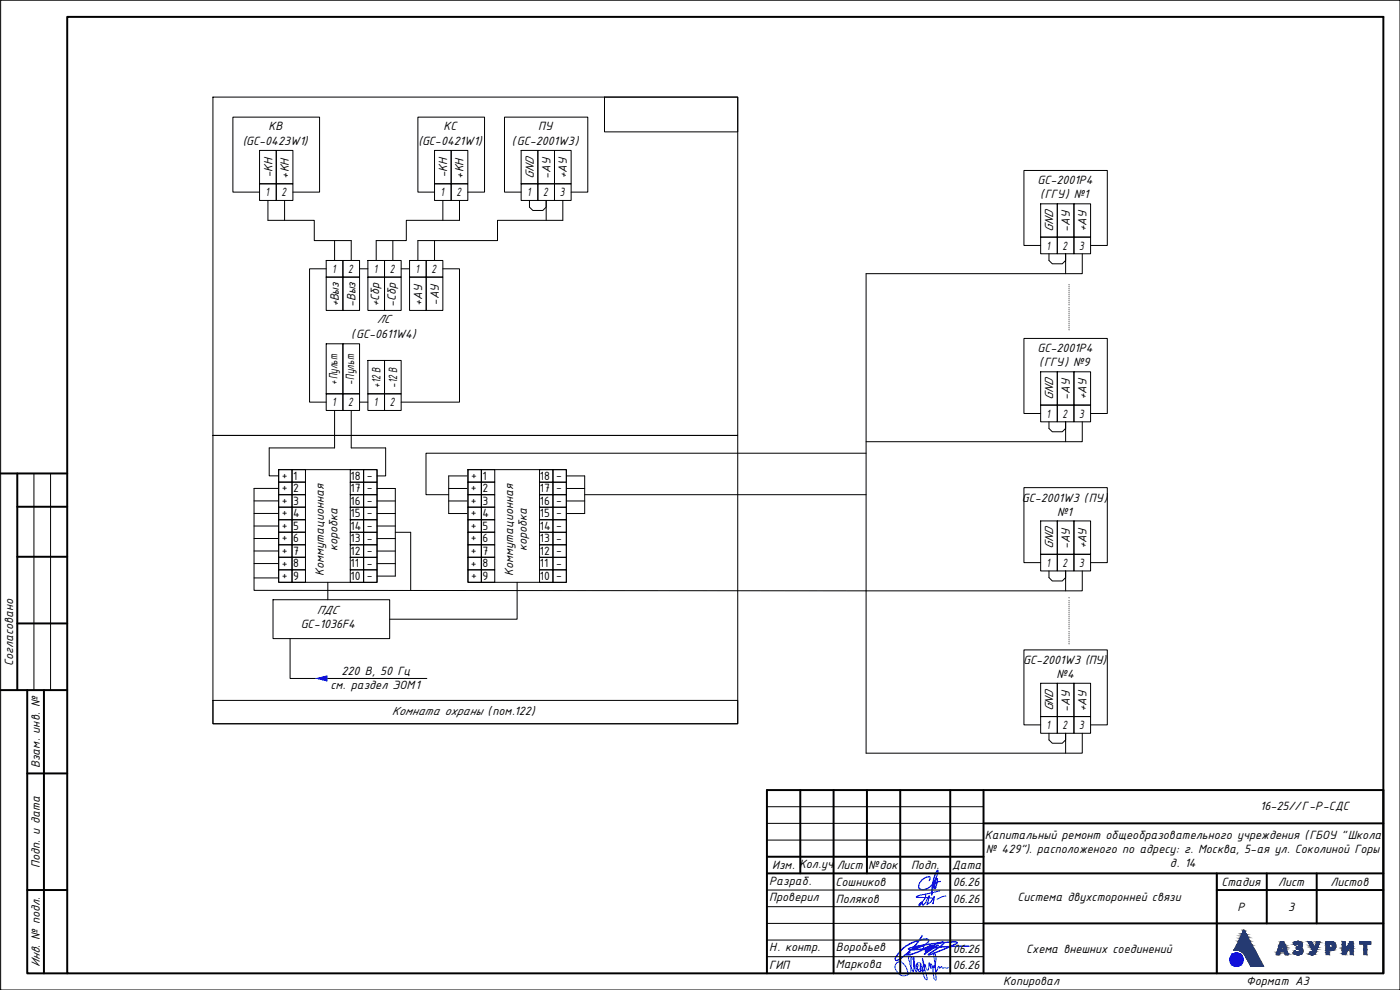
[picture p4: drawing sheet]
<svg xmlns="http://www.w3.org/2000/svg" width="420mm" height="297mm" viewBox="0 0 420 297" stroke-linecap="round" stroke-linejoin="round" font-family="sans-serif">
<g fill="none" stroke="#000" stroke-width=".3">
<path d="M63.9 29.1h157.5v101.5h-157.5zM181.4 29.1h40v10.5h-40zM77.9 55.1h5v5h-5zM77.9 57.6h-8v-22.5h26v22.5h-8M77.9 45.1h5v10h-5zM82.9 55.1h5v5h-5zM82.9 45.1h5v10h-5zM130.4 55.1h5v5h-5zM130.4 57.6h-5v-22.5h20v22.5h-5M130.4 45.1h5v10h-5zM135.4 55.1h5v5h-5zM135.4 45.1h5v10h-5z"/>
<path d="M156.4 55.1h5v5h-5zM156.4 57.6h-5v-22.5h25v22.5h-5M156.4 45.1h5v10h-5zM161.4 55.1h5v5h-5zM161.4 45.1h5v10h-5zM166.4 55.1h5v5h-5zM166.4 45.1h5v10h-5zM80.4 60.1v6h13.9v6.1h11.1v6M85.4 60.1v6M97.9 78.2h5v4.9h-5zM100.4 72.2v6M102.9 78.2h5v4.9h-5z"/>
<path d="M110.4 78.2h5v4.9h-5zM115.4 78.2h5v4.9h-5zM117.9 72.2v6M122.9 78.2h5v4.9h-5zM127.9 78.2h5v4.9h-5zM130.4 72.2v6M132.9 60.1v6M137.9 60.1v6h-16v6.1h-9v6M158.9 60.1v2.1l1 .9h3l1-.9v-2.1v6M168.9 60.1v6h-19.6v6.1h-23.9v6M312.3 71.1h5v5h-5zM312.3 73.6h-5v-22.5h25v22.5h-5"/>
<path d="M312.3 61.2h5v9.9h-5zM314.8 76.1v2.1l1 .9h3l1-.9v-2.1v6M317.3 71.1h5v5h-5zM317.3 61.2h5v9.9h-5zM322.3 71.1h5v5h-5zM322.3 61.2h5v9.9h-5zM324.8 76.1v6h-64.9v143.9h64.9v-6M97.9 80.7h-5v40h5M97.9 83.1h5v10h-5zM102.9 83.1h5v10h-5zM107.9 80.7h2.5M110.4 83.1h5v10h-5z"/>
<path d="M115.4 83.1h5v10h-5zM120.4 80.7h2.5M122.9 83.1h5v10h-5zM127.9 83.1h5v10h-5zM132.9 80.7h5v40h-17.5M97.9 118.2h5v5h-5zM97.9 103.2h5v15h-5zM102.9 118.2h5v5h-5zM102.9 103.2h5v15h-5zM110.4 118.2h5v5h-5zM110.4 108.1h5v10.1h-5zM115.4 118.2h5v5h-5z"/>
<path d="M115.4 108.1h5v10.1h-5zM312.3 111.6h5v9.9h-5zM317.3 111.6h5v9.9h-5zM322.3 111.6h5v9.9h-5zM63.9 130.6h157.5v86.6h-157.5zM100.4 123.2v11.2h-19.6v8.4h2.8M105.4 123.2v11.2h10.3v8.4h-2.5M107.9 120.7h2.5M259.9 136h-132.1v12.4h6.9M312.3 121.5h5v5.1h-5zM312.3 124.1h-5v-22.6h25v22.6h-5M314.8 126.6v2l1 .9h3l1-.9v-2v5.9"/>
<path d="M317.3 121.5h5v5.1h-5zM322.3 121.5h5v5.1h-5zM324.8 126.6v5.9h-64.9M76.2 150.3h7.4M76.2 154.1h7.4M76.2 157.8h7.4M83.6 140.9h4v3.8h-4zM83.6 144.7h4v3.7h-4zM83.6 148.4h4v3.8h-4zM83.6 152.2h4v3.7h-4zM83.6 155.9h4v3.8h-4zM83.6 159.7h4v3.8h-4z"/>
<path d="M83.6 140.9h29.6v33.8h-29.6zM83.6 146.5h-7.4v30.6l248.6 .2v-6M87.7 140.9h4v3.8h-4zM87.7 144.7h4v3.7h-4zM87.7 148.4h4v3.8h-4zM87.7 152.2h4v3.7h-4zM87.7 155.9h4v3.8h-4zM87.7 159.7h4v3.8h-4zM105.1 140.9h4v3.8h-4zM105.1 144.7h4v3.7h-4zM105.1 148.4h4v3.8h-4zM105.1 152.2h4v3.7h-4z"/>
<path d="M105.1 155.9h4v3.8h-4zM105.1 159.7h4v3.8h-4zM109.1 140.9h4.1v3.8h-4.1zM109.1 144.7h4.1v3.7h-4.1zM109.1 148.4h4.1v3.8h-4.1zM109.1 152.2h4.1v3.7h-4.1zM109.1 155.9h4.1v3.8h-4.1zM109.1 159.7h4.1v3.8h-4.1zM113.2 146.6h5.4v26.3h-5.4M113.2 150.3h5.4M113.2 157.8h5.4M113.2 154.1h5.4"/>
<path d="M118.6 159.7h4.7v17.5M134.7 146.6h5.5M134.7 150.3h5.5M140.2 142.8h-5.5v11.3h5.5M140.4 140.9h4.1v3.8h-4.1zM140.4 144.7h4.1v3.7h-4.1zM140.4 148.4h4.1v3.8h-4.1zM140.4 152.2h4.1v3.7h-4.1zM140.4 155.9h4.1v3.8h-4.1zM140.4 159.7h4.1v3.8h-4.1zM140.4 140.9h29.6v33.8h-29.6zM144.5 140.9h4v3.8h-4z"/>
<path d="M144.5 144.7h4v3.7h-4zM144.5 148.4h4v3.8h-4zM144.5 152.2h4v3.7h-4zM144.5 155.9h4v3.8h-4zM144.5 159.7h4v3.8h-4zM161.9 140.9h4v3.8h-4zM161.9 144.7h4v3.7h-4zM161.9 148.4h4v3.8h-4zM161.9 152.2h4v3.7h-4zM161.9 155.9h4v3.8h-4zM161.9 159.7h4v3.8h-4zM165.9 140.9h4.1v3.8h-4.1z"/>
<path d="M165.9 144.7h4.1v3.7h-4.1zM165.9 148.4h4.1v3.8h-4.1zM165.9 152.2h4.1v3.7h-4.1zM165.9 155.9h4.1v3.8h-4.1zM165.9 159.7h4.1v3.8h-4.1zM170 146.6h5.5M170 150.3h5.5M170 142.8h5.5v11.3h-5.5M175.5 148.4h84.4M312.3 156.3h5v10h-5zM317.3 156.3h5v10h-5zM322.3 156.3h5v10h-5z"/>
<path d="M76.2 161.6h7.4M76.2 165.3h7.4M76.2 169.1h7.4M76.2 173.4h7.4M81.9 179.9h35v11.7h-35zM83.6 163.5h4v3.7h-4zM83.6 167.2h4v3.8h-4zM83.6 171h4v3.7h-4zM87.7 163.5h4v3.7h-4zM87.7 167.2h4v3.8h-4zM87.7 171h4v3.7h-4zM98.4 174.7v5.2"/>
<path d="M105.1 163.5h4v3.7h-4zM105.1 167.2h4v3.8h-4zM105.1 171h4v3.7h-4zM109.1 163.5h4.1v3.7h-4.1zM109.1 167.2h4.1v3.8h-4.1zM109.1 171h4.1v3.7h-4.1zM113.2 169.1h5.4M113.2 161.6h5.4M113.2 165.3h5.4M140.4 163.5h4.1v3.7h-4.1zM140.4 167.2h4.1v3.8h-4.1zM140.4 171h4.1v3.7h-4.1z"/>
<path d="M144.5 163.5h4v3.7h-4zM144.5 167.2h4v3.8h-4zM144.5 171h4v3.7h-4zM155.2 174.7v11.1h-38.3M161.9 163.5h4v3.7h-4zM161.9 167.2h4v3.8h-4zM161.9 171h4v3.7h-4zM165.9 163.5h4.1v3.7h-4.1zM165.9 167.2h4.1v3.8h-4.1zM165.9 171h4.1v3.7h-4.1zM312.3 166.3h5v5h-5zM312.3 168.8h-5v-22.5h25v22.5h-5"/>
<path d="M314.8 171.3v2l1 1h3l1-1v-2v6M317.3 166.3h5v5h-5zM322.3 166.3h5v5h-5zM87.1 191.6v12h41M63.9 210.1h157.5v7.1h-157.5zM312.3 215h5v5h-5zM312.3 217.5h-5v-22.5h25v22.5h-5M312.3 205h5v10h-5zM317.3 215h5v5h-5zM317.3 205h5v10h-5zM322.3 215h5v5h-5zM322.3 205h5v10h-5z"/>
<path d="M314.8 220v2l1 1h3l1-1v-2v6"/>
</g>
<path d="M95.1 203.6l3-.8v1.5z" fill="#00f" stroke="#00f" stroke-width=".3"/>
<g fill="#2a3756" stroke="#2a3756" stroke-width=".3">
<path d="M370.4 285.1h.3z"/>
<path d="M399.2 283.3h1.6z"/>
<path d="M392.6 282.5h.5z"/>
<path d="M392.9 286.2h1.6z"/>
<path d="M393.5 286.5h.6z"/>
<path d="M389.4 282.5h.3z"/>
<path d="M389.7 283.3h1.2z"/>
<path d="M389.2 284.1h1.5z"/>
<path d="M388.6 285.4h.1z"/>
<path d="M389.3 286.5h.6z"/>
<path d="M383 286.4h.9z"/>
<path d="M373.2 279.2l.2 .1zM373.2 279.2l.2 .1z"/>
<path d="M373.2 279.3l.3 .1zM373.2 279.3l.3 .1h-.4z"/>
<path d="M373.1 279.4l.8 .7-.4-.7zM373.1 279.4l.8 .7h-1.1z"/>
<path d="M372.8 280.1l1.2 .3-.1-.3zM372.8 280.1l1.2 .3h-1.3z"/>
<path d="M372.7 280.4l1.6 .5-.3-.5zM372.7 280.4l1.6 .5h-1.9z"/>
<path d="M372.4 280.9l2.2 .4-.3-.4zM372.4 280.9l2.2 .4h-2.4z"/>
<path d="M372.2 281.3l2.5 .2-.1-.2zM372.2 281.3l2.5 .2h-2.6z"/>
<path d="M372.1 281.5l3 .8-.4-.8zM372.1 281.5l3 .8h-3.4z"/>
<path d="M371.7 282.3l3.5 .1zM371.7 282.3l3.5 .1z"/>
<path d="M371.7 282.4l4.1 1.2-.6-1.2zM371.7 282.4l4.1 1.2h-4.7z"/>
<path d="M371.1 283.6l4.8 .2-.1-.2zM371.1 283.6l4.8 .2h-4.9z"/>
<path d="M371 283.8l5.3 .6-.4-.6zM371 283.8l5.3 .6h-5.6z"/>
<path d="M370.7 284.4l5.6 .1zM370.7 284.4l5.6 .1z"/>
<path d="M370.6 284.5l5.9 .4-.2-.4zM370.6 284.5l5.9 .4h-6.1z"/>
<path d="M370.4 284.9l6.2 .2-.1-.2zM370.4 284.9l6.2 .2h-6.2z"/>
<path d="M370.4 285.1h.5zM370.4 285.1h.7z"/>
<path d="M371.1 285.1h5.5zM371.1 285.1h5.5z"/>
<path d="M370.4 285.1h.5zM370.4 285.1h.3z"/>
<path d="M371.3 285.1h5.3zM371.3 285.1h5.3z"/>
<path d="M371.4 285.1h5.2zM371.4 285.1h5.2z"/>
<path d="M371.5 285.1h5.1zM371.5 285.1h5.1z"/>
<path d="M371.6 285.1l5.1 .1zM371.6 285.1l5.1 .1z"/>
<path d="M371.8 285.2h4.9zM371.8 285.2h4.9z"/>
<path d="M371.9 285.2l4.8 .1zM371.9 285.2l4.8 .1z"/>
<path d="M372.1 285.3l4.7 .1zM372.1 285.3l4.7 .1z"/>
<path d="M372.3 285.4l4.5 .1zM372.3 285.4l4.5 .1z"/>
<path d="M372.4 285.5h4.5zM372.4 285.5h4.5z"/>
<path d="M372.6 285.5l4.3 .2zM372.6 285.5l4.3 .2z"/>
<path d="M372.7 285.7l4.3 .1zM372.7 285.7l4.3 .1z"/>
<path d="M372.9 285.8h4.1zM372.9 285.8h4.1z"/>
<path d="M372.9 285.8l4.1 .1zM372.9 285.8l4.1 .1z"/>
<path d="M373 285.9l4.1 .1zM373 285.9l4.1 .1z"/>
<path d="M373.1 286l4.1 .1zM373.1 286l4.1 .1z"/>
<path d="M373.3 286.1l4 .2zM373.3 286.1l4 .2z"/>
<path d="M373.4 286.3l3.9 .1zM373.4 286.3l3.9 .1z"/>
<path d="M373.4 286.4l4 .1zM373.4 286.4l4 .1z"/>
<path d="M373.5 286.5l4 .2-.1-.2zM373.5 286.5l4 .2h-3.9z"/>
<path d="M373.6 286.7l4.1 .5-.2-.5zM373.6 286.7l4.1 .5h-3.8z"/>
<path d="M373.9 287.2l4.1 .5-.3-.5zM373.9 287.2l4.1 .5h-3.9z"/>
<path d="M374.1 287.7h3.9zM374.1 287.7h3.9z"/>
<path d="M374.2 287.7l4.2 .6-.4-.6zM374.2 287.7l4.2 .6h-3.9z"/>
<path d="M374.5 288.3l4 .2-.1-.2zM374.5 288.3l4 .2h-3.9z"/>
<path d="M374.6 288.5l4.1 .4-.2-.4zM374.6 288.5l4.1 .4h-3.9z"/>
<path d="M374.8 288.9l4.2 .6-.3-.6zM374.8 288.9l4.2 .6h-3.9z"/>
<path d="M375.1 289.5l4.1 .4-.2-.4zM375.1 289.5l4.1 .4h-3.8z"/>
<path d="M375.4 289.9h3.3zM375.4 289.9h3.8z"/>
<path d="M375.4 289.9h3.3zM375.4 289.9h1.9z"/>
<path d="M408.1 282.5l3.3 .4v-.4zM408.1 282.5l3.3 .4h-3.3z"/>
<path d="M408.1 282.9l3.3 .4v-.4zM408.1 282.9l3.3 .4h-3.3z"/>
<path d="M409.3 283.3l.9 1.6v-1.6zM409.3 283.3l.9 1.6h-.9z"/>
<path d="M409.3 284.9l.9 1.5v-1.5zM409.3 284.9l.9 1.5h-.9z"/>
<path d="M405.2 282.5l.9 .6v-.6zM405.2 282.5l.9 .6h-1.3z"/>
<path d="M402.8 282.5l1 1v-1zM402.8 282.5l1 1h-1z"/>
<path d="M404.8 283.1l1.3 .8v-.8zM404.8 283.1l1.3 .8h-1.8z"/>
<path d="M405.2 283.9l.9 .1zM405.2 283.9l.9 .1z"/>
<path d="M404.3 283.9h.9zM404.3 283.9l.9 .1z"/>
<path d="M404.3 284h.9zM404.3 284h.9z"/>
<path d="M405.2 284l.9 .1v-.1zM405.2 284l.9 .1h-.9z"/>
<path d="M404.3 284l.8 .2 .1-.2zM404.3 284l.8 .2h-.9z"/>
<path d="M404.2 284.2h.9zM404.2 284.2l.8 .1z"/>
<path d="M402.8 283.5l1 .8v-.8zM402.8 283.5l1 .8h-1z"/>
<path d="M405.2 284.1l.9 .4v-.4zM405.2 284.1l.9 .4h-.9z"/>
<path d="M402.8 284.3l1 .2v-.2zM402.8 284.3l1 .2h-1z"/>
<path d="M405.2 284.5l.9 .1zM405.2 284.5l.9 .1z"/>
<path d="M404.1 284.3l.8 .3 .1-.3zM404.1 284.3l.8 .3h-1z"/>
<path d="M403.9 284.6h1zM403.9 284.6l.9 .1z"/>
<path d="M402.8 284.5l1 .2v-.2zM402.8 284.5l1 .2h-1z"/>
<path d="M403.9 284.7l.8 .2 .1-.2zM403.9 284.7l.8 .2h-.9z"/>
<path d="M403.8 284.9h.9zM403.8 284.9l.8 .1z"/>
<path d="M402.8 284.7l1 .3v-.3zM402.8 284.7l1 .3h-1z"/>
<path d="M402.8 285l1.8 .2v-.2zM402.8 285l1.8 .2h-1.8z"/>
<path d="M405.2 284.6l.9 .8v-.8zM405.2 284.6l.9 .8h-.9z"/>
<path d="M402.8 285.2l1.2 .9 .6-.9zM402.8 285.2l1.2 .9h-1.2z"/>
<path d="M405.2 285.4l.9 1v-1zM405.2 285.4l.9 1h-.9z"/>
<path d="M402.8 286.1l1 .3 .2-.3zM402.8 286.1l1 .3h-1z"/>
<path d="M398 282.5h1.7zM398 282.5h1.7z"/>
<path d="M398 282.5h1.8zM398 282.5h1.8z"/>
<path d="M398 282.5l2 .1zM398 282.5l2 .1z"/>
<path d="M398 282.6h2.1zM398 282.6h2.1z"/>
<path d="M398 282.6l2.2 .1zM398 282.6l2.2 .1z"/>
<path d="M398 282.7l2.4 .1zM398 282.7l2.4 .1z"/>
<path d="M398 282.8l2.5 .1zM398 282.8l2.5 .1z"/>
<path d="M398 282.9h2.6zM398 282.9h2.6z"/>
<path d="M398 282.9l2.6 .1zM398 282.9l2.6 .1z"/>
<path d="M398 283l2.7 .1zM398 283l2.7 .1z"/>
<path d="M398 283.1l2.7 .1zM398 283.1l2.7 .1z"/>
<path d="M398 283.2l2.7 .1zM398 283.2l2.7 .1z"/>
<path d="M398.9 283.3h1.9zM398.9 283.3h1.9zM399.2 283.3h1.6z"/>
<path d="M399.5 283.3h1.3zM399.5 283.3h1.3z"/>
<path d="M399.6 283.3l1.2 .1zM399.6 283.3l1.2 .1z"/>
<path d="M399.7 283.4h1.1zM399.7 283.4h1.1z"/>
<path d="M399.7 283.4h1.1zM399.7 283.4h1.1z"/>
<path d="M399.8 283.4l1 .1zM399.8 283.4l1 .1z"/>
<path d="M399.8 283.5l1 .1zM399.8 283.5l1 .1z"/>
<path d="M399.9 283.6h1zM399.9 283.6h1z"/>
<path d="M399.9 283.6l1 .1zM399.9 283.6l1 .1z"/>
<path d="M398 283.3l.9 .6v-.6zM398 283.3l.9 .6h-.9z"/>
<path d="M399.9 283.7l1 .2v-.2zM399.9 283.7l1 .2h-1zM399.9 283.9h1zM399.9 283.9h1z"/>
<path d="M399.9 283.9l1 .1zM399.9 283.9l1 .1z"/>
<path d="M399.9 284l1 .1zM399.9 284l1 .1z"/>
<path d="M399.9 284.1h1zM399.9 284.1h1z"/>
<path d="M399.9 284.1h1zM399.9 284.1h.9z"/>
<path d="M399.9 284.1l.9 .1zM399.9 284.1l.9 .1z"/>
<path d="M399.8 284.2h1zM399.8 284.2h1z"/>
<path d="M399.8 284.2l1 .1zM399.8 284.2l1 .1z"/>
<path d="M399.7 284.3h1.1zM399.7 284.3h1.1z"/>
<path d="M399.7 284.3h1.1zM399.6 284.3h1.2z"/>
<path d="M399.6 284.3h1.2zM399.6 284.4h1.2z"/>
<path d="M399.6 284.4h1.2zM399.5 284.4h1.3z"/>
<path d="M399.5 284.4h1.3zM399.2 284.4h1.6z"/>
<path d="M398 283.9l.9 .5v-.5zM398 283.9l.9 .5h-.9z"/>
<path d="M398 284.4h2.8zM398 284.4h2.7z"/>
<path d="M398 284.4h2.7zM398 284.4l2.7 .1z"/>
<path d="M398 284.5h2.7zM398 284.5h2.7z"/>
<path d="M398 284.5l2.6 .2 .1-.2zM398 284.5l2.6 .2h-2.6z"/>
<path d="M398 284.7h2.6zM398 284.7l2.5 .1z"/>
<path d="M398 284.8h2.5zM398 284.8l2.3 .2z"/>
<path d="M398 285h2.3zM398 285l2.2 .1z"/>
<path d="M398 285.1h2.2zM398 285.1h2z"/>
<path d="M398 285.1h2zM398 285.1l1.8 .1z"/>
<path d="M398 285.2h1.8zM398 285.2h1.6z"/>
<path d="M398 285.2h1.6zM398 285.2h1.3z"/>
<path d="M398 285.2l.9 .6v-.6zM398 285.2l.9 .6h-.9z"/>
<path d="M398 285.8l.9 .6v-.6zM398 285.8l.9 .6h-.9z"/>
<path d="M392.6 282.5h1zM392.6 282.5h1z"/>
<path d="M395.2 282.5h.8zM395.1 282.5h.9z"/>
<path d="M395.1 282.5h1zM395.1 282.5h1z"/>
<path d="M395.1 282.5h1zM395.1 282.5l1 .1z"/>
<path d="M395.1 282.6l.9 .2 .1-.2zM395.1 282.6l.9 .2h-.9z"/>
<path d="M392.6 282.5l1.2 .4-.2-.4zM392.6 282.5l1.2 .4h-1z"/>
<path d="M392.8 282.9h1zM392.8 282.9h1z"/>
<path d="M395.1 282.8l.7 .6 .2-.6zM395.1 282.8l.7 .6h-.9z"/>
<path d="M394.9 283.4h.9zM394.9 283.4h.9z"/>
<path d="M392.8 282.9l1.4 .7-.4-.7zM392.8 282.9l1.4 .7h-1z"/>
<path d="M393.2 283.6l1.1 .3-.1-.3zM393.2 283.6l1.1 .3h-1z"/>
<path d="M394.9 283.4l.7 .6 .2-.6zM394.9 283.4l.7 .6h-.9z"/>
<path d="M393.3 283.9l1.1 .2-.1-.2zM393.3 283.9l1.1 .2h-1z"/>
<path d="M394.7 284l.8 .2 .1-.2zM394.7 284l.8 .2h-.9z"/>
<path d="M394.6 284.2h.9zM394.6 284.2l.8 .2z"/>
<path d="M393.4 284.1l1.1 .3-.1-.3zM393.4 284.1l1.1 .3h-.9z"/>
<path d="M394.5 284.4h.9zM394.5 284.4h.9z"/>
<path d="M394.5 284.4h.9zM394.5 284.4h.9z"/>
<path d="M393.6 284.4h.9zM393.6 284.4h.9z"/>
<path d="M393.6 284.4l1.6 .4 .2-.4zM393.6 284.4l1.6 .4h-1.4z"/>
<path d="M393.8 284.8l1.4 .2v-.2zM393.8 284.8l1.4 .2h-1.4z"/>
<path d="M393.8 285l1.2 .4 .2-.4zM393.8 285l1.2 .4h-.9z"/>
<path d="M394.1 285.4h.9zM394.1 285.4l.9 .1z"/>
<path d="M394.1 285.5h.9zM394.1 285.5h.8z"/>
<path d="M394.1 285.5h.8zM394.1 285.5h.8z"/>
<path d="M394.1 285.5h.8zM394.1 285.5l.8 .1z"/>
<path d="M393.3 285.6h.2zM393.3 285.6h.2z"/>
<path d="M394 285.6h.9zM394 285.6l.9 .1z"/>
<path d="M393.3 285.6l.3 .1zM393.3 285.6l.3 .1z"/>
<path d="M393.3 285.7h.3zM393.3 285.7h.3z"/>
<path d="M394 285.7h.9zM393.9 285.7h1z"/>
<path d="M393.3 285.7h.4zM393.3 285.7h.4z"/>
<path d="M393.9 285.7h1zM393.8 285.7h1.1z"/>
<path d="M393.2 285.7h.6zM393.2 285.7h.6z"/>
<path d="M393.2 285.7h1.7zM393.2 285.7h1.7z"/>
<path d="M393.2 285.7h1.7zM393.2 285.7l1.6 .1h-1.7z"/>
<path d="M393.1 285.8l1.6 .2 .1-.2zM393.1 285.8l1.6 .2h-1.6z"/>
<path d="M393.1 286h1.6zM393.1 286h1.6z"/>
<path d="M393 286h1.7zM393 286l1.6 .1z"/>
<path d="M393 286.1h1.6zM393 286.1l1.5 .1zM392.9 286.2h1.6z"/>
<path d="M393 286.2h1.5zM393 286.2h1.5z"/>
<path d="M393 286.2h1.5zM393 286.2l1.5 .1z"/>
<path d="M393 286.3h1.5zM393 286.3h1.4z"/>
<path d="M393.1 286.3h1.3zM393.1 286.3h1.3z"/>
<path d="M393.2 286.3h1.2zM393.2 286.3l1.1 .1z"/>
<path d="M393.2 286.4h1.1zM393.2 286.4h1.1z"/>
<path d="M393.3 286.4h1zM393.3 286.4h.9z"/>
<path d="M393.4 286.4h.8zM393.4 286.4h.8z"/>
<path d="M393.4 286.4h.8zM393.4 286.4l.7 .1zM393.5 286.5h.6z"/>
<path d="M393.5 286.5h.4zM393.7 286.5h.2z"/>
<path d="M389.4 282.5h.4zM389.3 282.5h.5z"/>
<path d="M389.3 282.5h.6zM389.3 282.5h.6z"/>
<path d="M389.3 282.5h.7zM389.1 282.5h.9z"/>
<path d="M389.1 282.5h.9zM389.1 282.5h.9z"/>
<path d="M389.1 282.5h1zM388.9 282.5h1.2z"/>
<path d="M388.9 282.5l1.3 .1zM388.9 282.6h1.3z"/>
<path d="M388.9 282.6h1.4zM388.8 282.6h1.5z"/>
<path d="M388.8 282.6l1.6 .1zM388.6 282.7h1.8zM388.6 282.7h1.8zM388.6 282.7h1.8z"/>
<path d="M388.6 282.7h1.9zM388.5 282.7h2z"/>
<path d="M388.5 282.7l2 .1zM388.5 282.7l2 .1z"/>
<path d="M388.5 282.8h2.1zM388.4 282.8h2.2z"/>
<path d="M388.4 282.8l2.3 .1zM388.3 282.9h2.4z"/>
<path d="M388.3 282.9h2.4zM388.3 282.9h2.4z"/>
<path d="M388.3 282.9l2.5 .2-.1-.2zM388.3 282.9l2.5 .2h-2.4zM388.4 283.1h2.4zM388.4 283.1h2.4z"/>
<path d="M388.4 283.1l2.4 .1v-.1zM388.4 283.1l2.4 .1h-2.3z"/>
<path d="M388.5 283.2l2.3 .1zM388.5 283.2l2.3 .1z"/>
<path d="M388.5 283.3h.9zM388.5 283.3h.9z"/>
<path d="M389.4 283.3h1.4zM389.4 283.3h1.4z"/>
<path d="M388.5 283.3h.9zM388.5 283.3h.7z"/>
<path d="M389.6 283.3h1.2zM389.6 283.3h1.2z"/>
<path d="M389.6 283.3h1.3zM389.6 283.3h1.3zM389.7 283.3h1.2z"/>
<path d="M388.5 283.3h.7zM388.5 283.3h.6z"/>
<path d="M389.7 283.3l1.2 .1zM389.7 283.3l1.2 .1z"/>
<path d="M388.5 283.3h.6zM388.5 283.3l.5 .1z"/>
<path d="M388.5 283.4h.4zM388.5 283.4h.5z"/>
<path d="M389.8 283.4h1.1zM389.8 283.4h1.1z"/>
<path d="M389.8 283.4h1.1zM389.8 283.4h1.1z"/>
<path d="M388.5 283.4h.4zM388.5 283.4h.3z"/>
<path d="M389.8 283.4l1.1 .1zM389.8 283.4l1.1 .1z"/>
<path d="M388.6 283.4h.2zM388.6 283.4l.1 .1z"/>
<path d="M389.9 283.5l1 .1zM389.9 283.5l1 .1zM389.9 283.6h1zM389.9 283.6h1z"/>
<path d="M389.9 283.6l1 .1zM389.9 283.6l1 .1z"/>
<path d="M389.9 283.7h1zM389.9 283.7h1z"/>
<path d="M389.9 283.7h1zM389.9 283.7l.9 .1z"/>
<path d="M389.9 283.8h.9zM389.9 283.8h.9z"/>
<path d="M389.9 283.8h.9zM389.9 283.8l.9 .1zM389.8 283.9h1zM389.8 283.9h1z"/>
<path d="M389.8 283.9h1zM389.8 283.9h1z"/>
<path d="M389.8 283.9h1zM389.8 283.9l1 .1zM389.8 284h1zM389.8 284h1z"/>
<path d="M389.8 284h1zM389.7 284h1.1z"/>
<path d="M389.7 284h1.1zM389.7 284h1.1z"/>
<path d="M389.7 284h1.1zM389.5 284.1h1.2z"/>
<path d="M389.5 284.1h1.2zM389.3 284.1h1.4z"/>
<path d="M389.3 284.1h1.4zM389.2 284.1h1.5zM389.1 284.1h1.6z"/>
<path d="M389.1 284.1h1.6zM389.1 284.1l1.5 .1z"/>
<path d="M389.1 284.2h1.5zM389.1 284.2l1.4 .1z"/>
<path d="M389.1 284.3h1.4zM389.1 284.3l1.3 .1z"/>
<path d="M389.1 284.4h1.3zM389.1 284.4h1.3z"/>
<path d="M389.1 284.4h1.3zM389.1 284.4h1.3z"/>
<path d="M389.1 284.4l1.4 .1zM389.1 284.4l1.4 .1z"/>
<path d="M389.1 284.5l1.5 .1zM389.1 284.5l1.5 .1z"/>
<path d="M389.1 284.6h1.6zM389.1 284.6h1.6z"/>
<path d="M389.1 284.6l1.7 .1zM389.1 284.6l1.7 .1z"/>
<path d="M389.1 284.7l1.7 .1zM389.1 284.7l1.7 .1z"/>
<path d="M389.1 284.8h1.8zM389.1 284.8h1.8z"/>
<path d="M389.1 284.8h1.8zM389.1 284.8h1.8z"/>
<path d="M389.4 284.8h1.5zM389.4 284.8h1.5z"/>
<path d="M389.6 284.8h1.3zM389.6 284.8h1.3z"/>
<path d="M389.7 284.8l1.2 .1zM389.7 284.8l1.2 .1z"/>
<path d="M389.8 284.9h1.1zM389.8 284.9h1.1z"/>
<path d="M389.8 284.9h1.1zM389.8 284.9h1.1z"/>
<path d="M389.8 284.9h1.1zM389.8 284.9h1.1z"/>
<path d="M389.9 284.9l1 .1zM389.9 284.9l1 .1z"/>
<path d="M389.9 285h1zM389.9 285h1z"/>
<path d="M389.9 285h1zM389.9 285h1z"/>
<path d="M390 285l.9 .1zM390 285l.9 .1z"/>
<path d="M390 285.1h1zM390 285.1h1z"/>
<path d="M390 285.1h1zM390 285.1h1z"/>
<path d="M390 285.1l1 .1zM390 285.1l1 .1z"/>
<path d="M390 285.2l1 .1zM390 285.2l1 .1z"/>
<path d="M390 285.3l1 .1zM390 285.3l1 .1z"/>
<path d="M390 285.4h1zM390 285.4h1z"/>
<path d="M390 285.4h1zM390 285.4h1z"/>
<path d="M388.6 285.4l.3 .1zM388.6 285.4l.3 .1z"/>
<path d="M390 285.4l1 .1zM390 285.4l1 .1z"/>
<path d="M389.9 285.5h1.1zM389.9 285.5h1z"/>
<path d="M388.5 285.5h.5zM388.5 285.5h.5z"/>
<path d="M389.9 285.5h1zM389.9 285.5h1z"/>
<path d="M389.9 285.5l1 .1zM389.9 285.5l1 .1z"/>
<path d="M389.9 285.6h1zM389.8 285.6h1.1z"/>
<path d="M388.5 285.5l.6 .1zM388.4 285.6h.7z"/>
<path d="M388.4 285.6h.8zM388.4 285.6h.8z"/>
<path d="M389.8 285.6h1.1zM389.7 285.6h1.2z"/>
<path d="M389.7 285.6l1.2 .1zM389.7 285.7h1.2z"/>
<path d="M388.4 285.6l.9 .1zM388.4 285.6l.9 .1z"/>
<path d="M388.4 285.7h1zM388.3 285.7h1.1z"/>
<path d="M389.7 285.7h1.2zM389.5 285.7h1.4z"/>
<path d="M388.3 285.7h1.2zM388.3 285.7h1.2z"/>
<path d="M388.3 285.7h2.6zM388.3 285.7h2.6z"/>
<path d="M388.3 285.7h2.6zM388.3 285.7l2.6 .1h-2.7z"/>
<path d="M388.2 285.8h2.7zM388.2 285.8h2.7z"/>
<path d="M388.2 285.8h2.7zM388.2 285.8l2.6 .1z"/>
<path d="M388.2 285.9h2.6zM388.2 285.9h2.6z"/>
<path d="M388.2 285.9h2.6zM388.2 285.9h2.6z"/>
<path d="M388.2 285.9h2.6zM388.2 285.9h2.6z"/>
<path d="M388.2 285.9h2.6zM388.2 285.9l2.6 .1z"/>
<path d="M388.2 286h2.6zM388.2 286h2.5z"/>
<path d="M388.3 286h2.4zM388.3 286l2.4 .1z"/>
<path d="M388.3 286.1h2.4zM388.3 286.1h2.3z"/>
<path d="M388.4 286.1h2.2zM388.4 286.1l2.1 .1zM388.5 286.2h2zM388.5 286.2h2z"/>
<path d="M388.5 286.2h2zM388.5 286.2l1.9 .1z"/>
<path d="M388.7 286.3h1.7zM388.7 286.3h1.6z"/>
<path d="M388.7 286.3h1.6zM388.7 286.3h1.6z"/>
<path d="M388.8 286.3h1.5zM388.8 286.3l1.4 .1z"/>
<path d="M389 286.4h1.2zM389 286.4h1.2z"/>
<path d="M389 286.4h1.2zM389 286.4h1z"/>
<path d="M389.1 286.4h.9zM389.1 286.4l.8 .1z"/>
<path d="M389.2 286.5h.7zM389.2 286.5h.7z"/>
<path d="M389.3 286.5h.4zM389.4 286.5h.3z"/>
<path d="M384.3 282.5h1zM384.3 282.5h1z"/>
<path d="M384.3 282.5l1.1 .2zM384.3 282.5l1.1 .2h-1.2z"/>
<path d="M384.2 282.7l1.3 .5-.1-.5zM384.2 282.7l1.3 .5h-1.4z"/>
<path d="M384.1 283.2l1.5 .2-.1-.2zM384.1 283.2l1.5 .2h-1.6z"/>
<path d="M384.8 283.4h.8zM384.8 283.4h.8z"/>
<path d="M384 283.4h.8zM384 283.4l.8 .1z"/>
<path d="M384.8 283.4l.9 .2-.1-.2zM384.8 283.4l.9 .2h-.8z"/>
<path d="M384 283.5h.8zM384 283.5l.7 .1h-.8z"/>
<path d="M383.9 283.6h.8zM383.9 283.6l.8 .1z"/>
<path d="M384.9 283.6l.9 .4-.1-.4zM384.9 283.6l.9 .4h-.8z"/>
<path d="M383.9 283.7l.7 .4 .1-.4zM383.9 283.7l.7 .4h-.8z"/>
<path d="M385 284l.9 .2-.1-.2zM385 284l.9 .2h-.9z"/>
<path d="M385 284.2l.9 .2v-.2zM385 284.2l.9 .2h-.8z"/>
<path d="M385.1 284.4l1 .3-.2-.3zM385.1 284.4l1 .3h-1z"/>
<path d="M383.8 284.1l.6 .6 .2-.6zM383.8 284.1l.6 .6h-.9z"/>
<path d="M383.5 284.7l.9 .1zM383.5 284.7l.9 .1z"/>
<path d="M385.1 284.7l1 .1zM385.1 284.7l1 .1z"/>
<path d="M383.5 284.8h.9zM383.5 284.8h.9z"/>
<path d="M383.5 284.8l2.7 .5-.1-.5zM383.5 284.8l2.7 .5h-2.8z"/>
<path d="M383.4 285.3l3 .3-.2-.3zM383.4 285.3l3 .3h-3.2z"/>
<path d="M383.2 285.6h1zM383.2 285.6l.9 .1z"/>
<path d="M385.4 285.6l1.1 .4-.1-.4zM385.4 285.6l1.1 .4h-1z"/>
<path d="M383.2 285.7l.9 .3v-.3zM383.2 285.7l.9 .3h-1z"/>
<path d="M385.5 286l1.1 .2-.1-.2zM385.5 286l1.1 .2h-1z"/>
<path d="M383.1 286l.8 .4 .2-.4zM383.1 286l.8 .4h-.9zM383 286.4h.9z"/>
<path d="M385.6 286.2l1 .2v-.2zM385.6 286.2l1 .2h-.9z"/>
<path d="M385.7 286.4h.9zM386.1 286.4h.5zM385.7 286.4h.9z"/>
<path d="M383.1 286.4h.8zM383.1 286.4h.8z"/>
</g>
<g fill="#1447b7" stroke="#1447b7" stroke-width=".3">
<path d="M370.9 285.9h.4z"/>
<path d="M369.2 288.6h3.8z"/>
<path d="M370.8 289.9h.6z"/>
<path d="M370.9 285.9l.5 .1zM370.8 286h.6z"/>
<path d="M370.8 286h.7zM370.6 286h.9z"/>
<path d="M370.6 286h1zM370.6 286h1z"/>
<path d="M370.6 286l1.1 .1zM370.5 286.1h1.2z"/>
<path d="M370.5 286.1h1.3zM370.4 286.1h1.4z"/>
<path d="M370.4 286.1h1.5zM370.3 286.1h1.6z"/>
<path d="M370.3 286.1l1.7 .1zM370.2 286.2h1.8z"/>
<path d="M370.2 286.2h1.9zM370.1 286.2h2z"/>
<path d="M370.1 286.2l2.1 .1zM370 286.3h2.2z"/>
<path d="M370 286.3h2.3zM370 286.3h2.3z"/>
<path d="M369.9 286.3l2.5 .1zM369.8 286.4h2.6z"/>
<path d="M369.8 286.4h2.6zM369.8 286.4h2.6z"/>
<path d="M369.8 286.4l2.7 .1zM369.7 286.5h2.8z"/>
<path d="M369.7 286.5l2.8 .1zM369.7 286.5l2.8 .1z"/>
<path d="M369.7 286.6h2.9zM369.7 286.6h2.9z"/>
<path d="M369.6 286.6l3 .1zM369.6 286.6l3 .1z"/>
<path d="M369.5 286.7l3.2 .1zM369.5 286.7l3.2 .1z"/>
<path d="M369.5 286.8l3.3 .1zM369.5 286.8l3.3 .1z"/>
<path d="M369.4 286.9h3.4zM369.4 286.9h3.4z"/>
<path d="M369.4 286.9l3.5 .1zM369.4 286.9l3.5 .1z"/>
<path d="M369.3 287l3.6 .1zM369.3 287l3.6 .1z"/>
<path d="M369.3 287.1l3.6 .1zM369.3 287.1l3.6 .1z"/>
<path d="M369.3 287.2l3.7 .1zM369.3 287.2l3.7 .1z"/>
<path d="M369.2 287.3l3.8 .1zM369.2 287.3l3.8 .1z"/>
<path d="M369.2 287.4l3.8 .1zM369.2 287.4l3.8 .1z"/>
<path d="M369.2 287.5l3.8 .1zM369.2 287.5l3.8 .1z"/>
<path d="M369.1 287.6h4zM369.1 287.6h4z"/>
<path d="M369.1 287.6l4 .1zM369.1 287.6l4 .1z"/>
<path d="M369.1 287.7l4 .1zM369.1 287.7l4 .1z"/>
<path d="M369.1 287.8l4 .2zM369.1 287.8l4 .2z"/>
<path d="M369.1 288h4zM369.1 288h4z"/>
<path d="M369.1 288h4zM369.1 288l4 .1z"/>
<path d="M369.1 288.1l4 .1zM369.1 288.1l4 .1z"/>
<path d="M369.1 288.2h4zM369.1 288.2l3.9 .1z"/>
<path d="M369.1 288.3h3.9zM369.1 288.3l3.9 .1z"/>
<path d="M369.1 288.4l3.9 .2v-.2zM369.1 288.4l3.9 .2h-3.8zM369.2 288.6h3.8z"/>
<path d="M369.2 288.6h3.8zM369.2 288.6l3.7 .1z"/>
<path d="M369.3 288.7h3.6zM369.3 288.7h3.6z"/>
<path d="M369.3 288.7h3.6zM369.3 288.7l3.6 .1z"/>
<path d="M369.3 288.8h3.6zM369.3 288.8l3.5 .1z"/>
<path d="M369.4 288.9h3.4zM369.4 288.9h3.4z"/>
<path d="M369.4 288.9h3.4zM369.4 288.9l3.3 .2z"/>
<path d="M369.4 289.1h3.3zM369.4 289.1h3.3z"/>
<path d="M369.5 289.1h3.2zM369.5 289.1l3.1 .1z"/>
<path d="M369.5 289.2h3.1zM369.5 289.2h3.1z"/>
<path d="M369.6 289.2h3zM369.6 289.2l3 .1z"/>
<path d="M369.6 289.3h3zM369.6 289.3l2.8 .1z"/>
<path d="M369.7 289.4h2.7zM369.7 289.4h2.7z"/>
<path d="M369.7 289.4h2.7zM369.7 289.4l2.6 .1z"/>
<path d="M369.8 289.5h2.5zM369.8 289.5h2.5z"/>
<path d="M369.9 289.5h2.4zM369.9 289.5l2.3 .1z"/>
<path d="M370 289.6h2.2zM370 289.6l2.1 .1z"/>
<path d="M370.1 289.7h2zM370.1 289.7h1.9z"/>
<path d="M370.1 289.7h1.9zM370.1 289.7h1.9z"/>
<path d="M370.2 289.7h1.8zM370.2 289.7l1.7 .1z"/>
<path d="M370.3 289.8h1.6zM370.3 289.8h1.5z"/>
<path d="M370.4 289.8h1.4zM370.4 289.8h1.3z"/>
<path d="M370.5 289.8h1.2zM370.5 289.8l1.1 .1z"/>
<path d="M370.6 289.9h1zM370.6 289.9h1z"/>
<path d="M370.6 289.9h1zM370.6 289.9h.8z"/>
<path d="M370.7 289.9h.7zM370.7 289.9h.7z"/>
<path d="M370.8 289.9h.5zM370.9 289.9h.4z"/>
</g>
<!-- layer: 0 -->
<path d="M276.7 280.6l-.9 1.5-2.1 2.6-3.9 3.1a.64 .64 0 0 1-1 .2 .64 .64 0 0 1 .1-1 11.2 11.2 0 0 1 9.6-5.2 .9 .9 0 0 1-.7 1.4l-3.4 1.6-.2-.1 .1-.2a3.8 3.8 0 0 1 2.9-.6 1.28 1.28 0 0 1-1.1 1.4 8.1 8.1 0 0 1-4 1.2l-.1-.3 1.1-.4M276.8 280.7l-1.8 2.7-2.4 2.4a7.3 7.3 0 0 1-3.6 2.4l-.3-.2v-.4a11 11 0 0 1 9.9-5.7 .84 .84 0 0 1-.6 1.3l-3.5 1.7h-.2v-.3a3.8 3.8 0 0 1 2.9-.6 1.22 1.22 0 0 1-1 1.4 8 8 0 0 1-4 1.2l-.1-.3 1.1-.4M290.8 283.8l-7.4 .2-9.4 .9-1.4-.2 1.8-.7 4.2-.7 5.1-.6 3.2-.1a.27 .27 0 0 1 .4 .3 .27 .27 0 0 1-.4 .2l-5 2.2-3.4 1.1 4.4-3.1a.36 .36 0 0 0 .4-.3 .36 .36 0 0 0-.2-.4l-1.7 .4-1 .5-3.1 2.8 4.2-2.8-3 1.3a.46 .46 0 0 1-.4 .2 .46 .46 0 0 1-.4-.3l1.6-1h.8v.3l-.7 .8a1.44 1.44 0 0 1-1.7 .6l.5-.8 1.1-.9-2.4 1.3M290.9 283.9l-6.9 .2-9.9 .9-1.5-.2 1.9-.7 4.1-.7 5.2-.6 3.2-.1a.28 .28 0 0 1 .4 .3 .28 .28 0 0 1-.4 .2l-4.9 2.2-3.5 1.1 4.4-3.1a.41 .41 0 0 0 .3-.6 .41 .41 0 0 0-.7-.1l-2.5 1.1-2.7 2.6 4.2-2.8-3.1 1.4a.4 .4 0 0 1-.4 .2 .4 .4 0 0 1-.3-.4l1.3-.9 1.1-.1 .1 .2-.6 .7a1.72 1.72 0 0 1-2 .8l.5-.8 1.2-.9-2.4 1.3" fill="none" stroke="#1616e3" stroke-width=".3"/>
<path d="M273.4 287.3v3.3a2.28 2.28 0 0 1-2 2.2 2.28 2.28 0 0 1-2.4-1.6 1.57 1.57 0 0 1 .4-2.5 1.57 1.57 0 0 1 2.3 1.1l.9 2.3M273.7 287.9a.62 .62 0 0 0-.1-.9 .62 .62 0 0 0-.9 .1v.6l.5 2 .8 1.8 .2-.3 .2-3.7-.3-.3 .3 2.9 .6 1.5 .5-1.9a.4 .4 0 0 0-.5-.4 .4 .4 0 0 0-.2 .7l.2 .7 1.1 .9 .3-1.2a.94 .94 0 0 0 .1-1.1 .94 .94 0 0 0-1-.4l-.4 .6 .2 .9a.58 .58 0 0 0 .7 .5 .58 .58 0 0 0 .4-.9l-.2-.6a1.62 1.62 0 0 0 .8 2.1 4.4 4.4 0 0 0-.1-3.8l-.1-.2 1.4 6.5-.7-.6-.5-1.3-.1-1.4a.81 .81 0 0 1 0-.9 .81 .81 0 0 1 .8-.3l.1 .3a.93 .93 0 0 0 .7 1.2l.3-2.2 .6 1.8-.1-1.2 .2-.2 .1 .3a.65 .65 0 0 0 .7 .8l.3-.7a3.7 3.7 0 0 0-.2-3.6l-.2 .5 .8 7.1a.33 .33 0 0 1-.2 .5 .33 .33 0 0 1-.4-.4l-.3-1.7-.1-2.1a.61 .61 0 0 1 .7 .3 .61 .61 0 0 1 0 .6l.3 .6 .7-1.5 .3 .6 .5-.5 .4 .5 .8-.2 .5 .2 .4-.2" fill="none" stroke="#003fff" stroke-width=".3"/>
<!-- layer: 0 -->
<path d="M282.1 267.2l-6.1 1.4-1 .5 .1 .2h.8a8.4 8.4 0 0 1 4.2 .4l.1 .5-.2 1 .4-2.2-1 1.6-1.2 .9 .6-2.7-1.1 2.1-.6 .7-.2-.4a.36 .36 0 0 0-.1-.6 .36 .36 0 0 0-.5 .3l-.4 .4a.25 .25 0 0 0-.2 .3 .25 .25 0 0 0 .3 .2 .25 .25 0 0 0 .2-.2l1.3-2 .3-1M283.9 268.8l-1.1 .2-1.6 .8" fill="none" stroke="#00f" stroke-width=".3"/>
<path d="M278.9 264.3l.2-.5a.51 .51 0 0 0-.1-.7 .51 .51 0 0 0-.7 0 2.97 2.97 0 0 0-2.4 3.4 3 3 0 0 0 4.2-1.5l1-2.1 .4-1.7a.93 .93 0 0 0-.8 1l-.7 2.3-.4 4.1 .7-3 1-2-.3 2-.5 1a1.57 1.57 0 0 1 1.7-2.1" fill="none" stroke="#00f" stroke-width=".36"/>
<g fill="none" stroke="#000" stroke-width=".59">
<path d="M20.2 5.1h395v286.9h-395zM.2 142.1h20M5.2 142.1v65M5.2 152h15M5.2 167.1h15M5.2 187.1h15M.2 207.1h20M8.2 207.1v84.9h12M13.2 207.1v84.9M8.2 232.1h12M240.2 237.1v25M250.2 237.1v54.9"/>
<path d="M260.2 237.1v25M270.2 237.1v54.9M285.2 237.1v54.9M295.2 237.1v54.9M230.2 257.1h65M295.2 247h120M8.2 267h12M230.2 262.1h185M295.2 277.1h120M365.2 267h50M365.2 262.1v29.9M380.2 262.1v15"/>
<path d="M395.2 262.1v15M230.2 292v-54.9h185v54.9"/>
</g>
<path d="M.2 .1h420v296.9h-420zM10.2 142.1v65M15.2 142.1v65M230.2 252.1h65M230.2 247h65M230.2 242h65M230.2 267h65M230.2 272h65M230.2 277.1h65M230.2 282.1h65M230.2 287h65" fill="none" stroke="#000" stroke-width=".3"/>
<path d="M365.2 262.1v29.9" fill="none" stroke="#000" stroke-width=".4"/>
<g font-size="3.9">
<text x="80.6" y="39.1">КВ</text>
<text x="133.1" y="39.1">КС</text>
<text x="161.5" y="39.1">ПУ</text>
<text x="72.9" y="43.5">(GC-0423W1)</text>
<text x="125.6" y="43.5">(GC-0421W1)</text>
<text x="153.6" y="43.5">(GC-2001W3)</text>
<text x="81.7" y="53.5" transform="rotate(-90 81.7 53.5)">-КН</text>
<text x="86.7" y="53.6" transform="rotate(-90 86.7 53.6)">+КН</text>
<text x="134.2" y="53.5" transform="rotate(-90 134.2 53.5)">-КН</text>
<text x="139.1" y="53.6" transform="rotate(-90 139.1 53.6)">+КН</text>
<text x="160.2" y="53.6" transform="rotate(-90 160.2 53.6)">GND</text>
<text x="165.2" y="53.7" transform="rotate(-90 165.2 53.7)">-АУ</text>
<text x="170.2" y="53.7" transform="rotate(-90 170.2 53.7)">+АУ</text>
<text x="79.7" y="58.9">1</text>
<text x="84.5" y="58.9">2</text>
<text x="132.2" y="58.9">1</text>
<text x="137" y="58.9">2</text>
<text x="158.2" y="58.9">1</text>
<text x="163" y="58.9">2</text>
<text x="168" y="58.9">3</text>
<text x="311.4" y="55.1">GC-2001P4</text>
<text x="312.1" y="59.5">(ГГУ) №1</text>
<text x="316.1" y="69.6" transform="rotate(-90 316.1 69.6)">GND</text>
<text x="321.1" y="69.7" transform="rotate(-90 321.1 69.7)">-АУ</text>
<text x="326.1" y="69.7" transform="rotate(-90 326.1 69.7)">+АУ</text>
<text x="314.1" y="74.9">1</text>
<text x="318.9" y="74.9">2</text>
<text x="323.9" y="74.9">3</text>
<text x="99.7" y="81.9">1</text>
<text x="104.5" y="81.9">2</text>
<text x="112.2" y="81.9">1</text>
<text x="117" y="81.9">2</text>
<text x="124.7" y="81.9">1</text>
<text x="129.5" y="81.9">2</text>
<text x="101.7" y="92.3" transform="rotate(-90 101.7 92.3)">+Выз</text>
<text x="106.7" y="92.3" transform="rotate(-90 106.7 92.3)">-Выз</text>
<text x="113.8" y="92.1" transform="rotate(-90 113.8 92.1)">+Сбр</text>
<text x="118.8" y="92.1" transform="rotate(-90 118.8 92.1)">-Сбр</text>
<text x="126.7" y="91.7" transform="rotate(-90 126.7 91.7)">+АУ</text>
<text x="131.7" y="91.7" transform="rotate(-90 131.7 91.7)">-АУ</text>
<text x="105.4" y="101.5">(GC-0611W4)</text>
<text x="113.1" y="97.1">ЛС</text>
<text x="321.1" y="99.4" transform="rotate(-90 321.1 99.4)">.......................</text>
<text x="311.4" y="105.5">GC-2001P4</text>
<text x="311.9" y="109.9">(ГГУ) №9</text>
<text x="101.3" y="115.5" transform="rotate(-90 101.3 115.5)">+Пульт</text>
<text x="106.3" y="115.4" transform="rotate(-90 106.3 115.4)">-Пульт</text>
<text x="114.2" y="116.3" transform="rotate(-90 114.2 116.3)">+12В</text>
<text x="119.1" y="116.3" transform="rotate(-90 119.1 116.3)">-12В</text>
<text x="99.7" y="121.9">1</text>
<text x="104.5" y="121.9">2</text>
<text x="112.2" y="121.9">1</text>
<text x="117" y="121.9">2</text>
<text x="314.1" y="125.3">1</text>
<text x="316.1" y="120" transform="rotate(-90 316.1 120)">GND</text>
<text x="318.9" y="125.3">2</text>
<text x="321.1" y="120.1" transform="rotate(-90 321.1 120.1)">-АУ</text>
<text x="323.9" y="125.3">3</text>
<text x="326.1" y="120.1" transform="rotate(-90 326.1 120.1)">+АУ</text>
<text x="84.6" y="143.7">+</text>
<text x="88" y="143.9">1</text>
<text x="105.2" y="143.9">18</text>
<text x="110" y="143.7">-</text>
<text x="141.4" y="143.7">+</text>
<text x="144.8" y="143.9">1</text>
<text x="162.1" y="143.9">18</text>
<text x="166.9" y="143.7">-</text>
<text x="84.5" y="147.4">+</text>
<text x="88" y="147.7">2</text>
<text x="105.2" y="147.7">17</text>
<text x="110" y="147.5">-</text>
<text x="141.4" y="147.4">+</text>
<text x="144.8" y="147.7">2</text>
<text x="162.1" y="147.7">17</text>
<text x="166.9" y="147.5">-</text>
<text x="84.5" y="151.2">+</text>
<text x="84.5" y="154.9">+</text>
<text x="88" y="151.4">3</text>
<text x="88" y="155.2">4</text>
<text x="105.2" y="151.4">16</text>
<text x="105.2" y="155.2">15</text>
<text x="110" y="151.2">-</text>
<text x="110" y="155">-</text>
<text x="141.4" y="151.2">+</text>
<text x="141.4" y="154.9">+</text>
<text x="144.8" y="151.4">3</text>
<text x="144.8" y="155.2">4</text>
<text x="162.1" y="151.4">16</text>
<text x="162.1" y="155.2">15</text>
<text x="166.9" y="151.2">-</text>
<text x="166.9" y="155">-</text>
<text x="306.7" y="150.6">GC-2001W3 (ПУ)</text>
<text x="317.3" y="154.8">№1</text>
<text x="84.5" y="158.7">+</text>
<text x="88" y="158.9">5</text>
<text x="105.2" y="158.9">14</text>
<text x="110" y="158.7">-</text>
<text x="141.4" y="158.7">+</text>
<text x="144.8" y="158.9">5</text>
<text x="162.1" y="158.9">14</text>
<text x="166.9" y="158.7">-</text>
<text x="84.5" y="162.5">+</text>
<text x="84.5" y="166.2">+</text>
<text x="88" y="162.7">6</text>
<text x="88" y="166.4">7</text>
<text x="101.3" y="165.4" transform="rotate(-90 101.3 165.4)">коробка</text>
<text x="105.2" y="162.7">13</text>
<text x="105.2" y="166.5">12</text>
<text x="110" y="162.5">-</text>
<text x="110" y="166.3">-</text>
<text x="141.4" y="162.5">+</text>
<text x="141.4" y="166.2">+</text>
<text x="144.8" y="162.7">6</text>
<text x="144.8" y="166.4">7</text>
<text x="158.2" y="165.4" transform="rotate(-90 158.2 165.4)">коробка</text>
<text x="162.1" y="162.7">13</text>
<text x="162.1" y="166.5">12</text>
<text x="166.9" y="162.5">-</text>
<text x="166.9" y="166.3">-</text>
<text x="316.1" y="164.7" transform="rotate(-90 316.1 164.7)">GND</text>
<text x="321.1" y="164.8" transform="rotate(-90 321.1 164.8)">-АУ</text>
<text x="326.1" y="164.9" transform="rotate(-90 326.1 164.9)">+АУ</text>
<text x="84.5" y="170">+</text>
<text x="84.6" y="173.7">+</text>
<text x="88" y="170.2">8</text>
<text x="88" y="174">9</text>
<text x="97.2" y="172.7" transform="rotate(-90 97.2 172.7)">Коммутационная</text>
<text x="105.2" y="170.2">11</text>
<text x="105.2" y="174">10</text>
<text x="110" y="170">-</text>
<text x="110" y="173.8">-</text>
<text x="141.4" y="170">+</text>
<text x="141.4" y="173.7">+</text>
<text x="144.8" y="170.2">8</text>
<text x="144.8" y="174">9</text>
<text x="154" y="172.7" transform="rotate(-90 154 172.7)">Коммутационная</text>
<text x="162.1" y="170.2">11</text>
<text x="162.1" y="174">10</text>
<text x="166.9" y="170">-</text>
<text x="166.9" y="173.8">-</text>
<text x="314.1" y="170.1">1</text>
<text x="318.9" y="170.1">2</text>
<text x="323.9" y="170.1">3</text>
<text x="95.1" y="184.2">ПДС</text>
<text x="90.3" y="188.4">GC-1036F4</text>
<text x="321.1" y="193.5" transform="rotate(-90 321.1 193.5)">.......................</text>
<text x="3.9" y="199.9" transform="rotate(-90 3.9 199.9)">Согласовано</text>
<text x="102.5" y="202.5">220 В, 50 Гц</text>
<text x="307.1" y="199.3">GC-2001W3 (ПУ)</text>
<text x="317.1" y="203.5">№4</text>
<text x="99.1" y="206.6">см. раздел ЭОМ1</text>
<text x="117.6" y="214.7">Комната охраны (пом.122)</text>
<text x="316.1" y="213.5" transform="rotate(-90 316.1 213.5)">GND</text>
<text x="321.1" y="213.5" transform="rotate(-90 321.1 213.5)">-АУ</text>
<text x="326.1" y="213.5" transform="rotate(-90 326.1 213.5)">+АУ</text>
<text x="314.1" y="218.8">1</text>
<text x="318.9" y="218.8">2</text>
<text x="323.9" y="218.8">3</text>
<text x="11.9" y="230.5" transform="rotate(-90 11.9 230.5)">Взам. инв. №</text>
<text x="378.2" y="243.1">16-25//Г-Р-СДС</text>
<text x="295.6" y="251.6">Капитальный ремонт общеобразовательного учреждения (ГБОУ &quot;Школа</text>
<text x="295.9" y="256.1">№ 429&quot;). расположеного по адресу: г. Москва, 5-ая ул. Соколиной Горы</text>
<text x="11.9" y="260.4" transform="rotate(-90 11.9 260.4)">Подп. и дата</text>
<text x="231.7" y="260.8">Изм. Кол.уч</text>
<text x="251.1" y="260.8">Лист</text>
<text x="260.5" y="260.8">№док</text>
<text x="273.4" y="260.8">Подп.</text>
<text x="285.7" y="260.6">Дата</text>
<text x="351.1" y="260.2">д. 14</text>
<text x="230.9" y="265.4">Разраб.</text>
<text x="250.8" y="265.8">Сошников</text>
<text x="285.9" y="265.8">06.26</text>
<text x="366.5" y="265.8">Стадия</text>
<text x="383.6" y="265.8">Лист</text>
<text x="399.3" y="265.8">Листов</text>
<text x="230.9" y="270.4">Проверил</text>
<text x="250.9" y="270.8">Поляков</text>
<text x="285.9" y="270.8">06.26</text>
<text x="305.4" y="270.4">Система двухсторонней связи</text>
<text x="371.4" y="273.3">Р</text>
<text x="386.6" y="273.3">3</text>
<text x="230.9" y="285.4">Н. контр.</text>
<text x="250.9" y="285.4">Воробьев</text>
<text x="285.9" y="285.8">06.26</text>
<text x="308" y="285.8">Схема внешних соединений</text>
<text x="11.9" y="290.1" transform="rotate(-90 11.9 290.1)">Инв. № подл.</text>
<text x="230.9" y="290.8">ГИП</text>
<text x="250.9" y="290.4">Маркова</text>
<text x="286" y="290.9">06.26</text>
<text x="301" y="295.4">Копировал</text>
<text x="374" y="295.4">Формат А3</text>
</g>
</svg>
